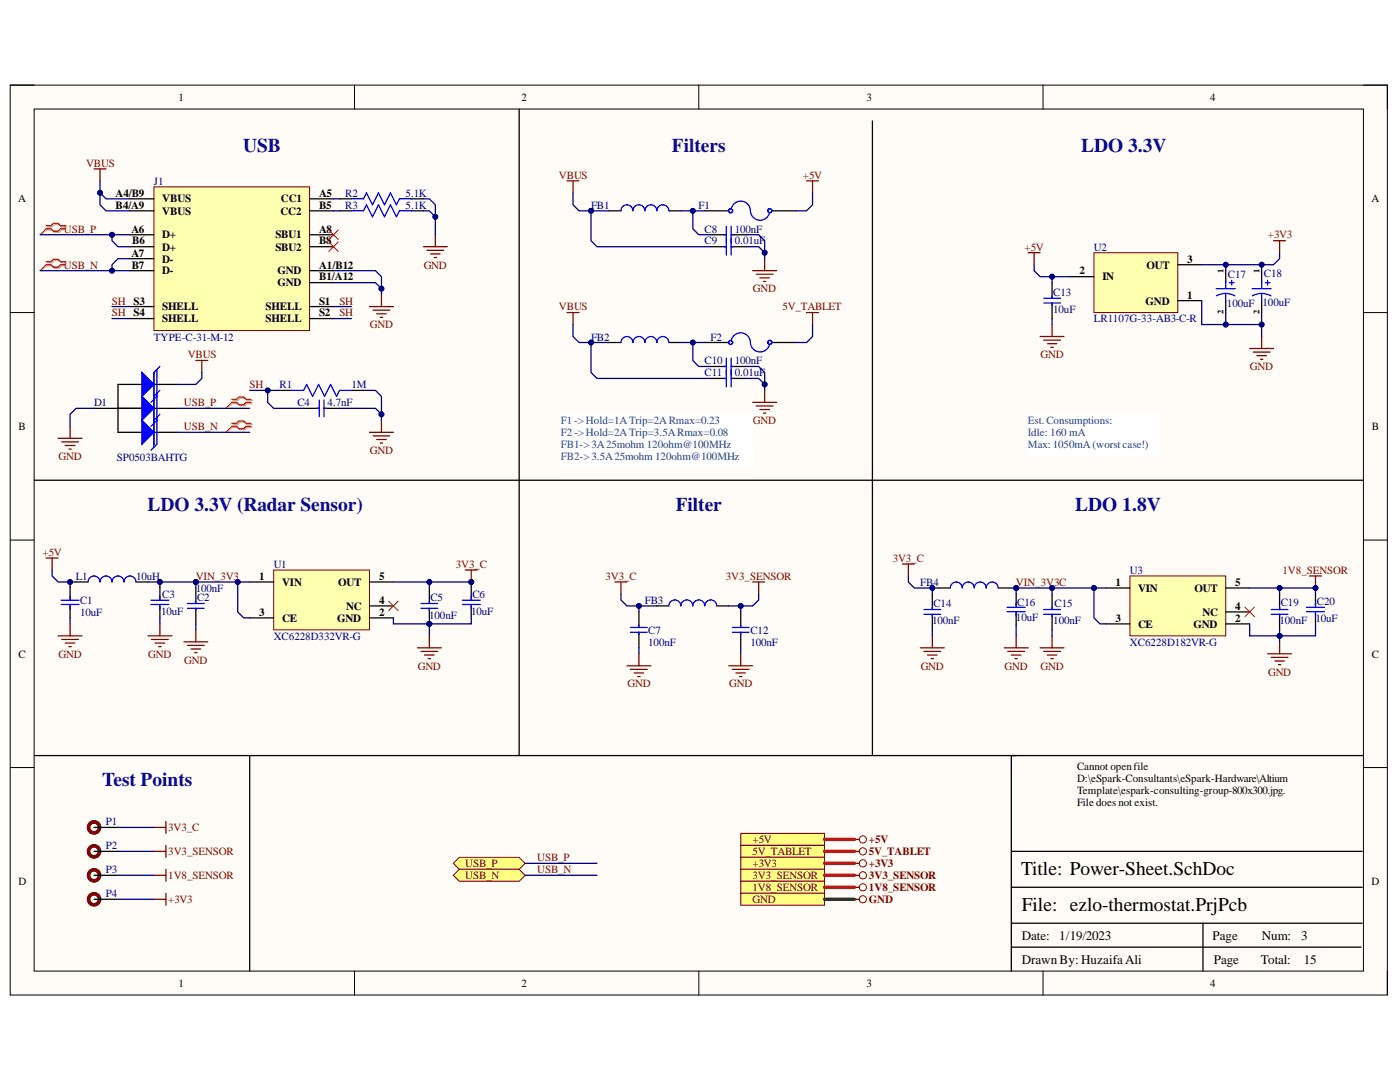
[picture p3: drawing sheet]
<svg xmlns="http://www.w3.org/2000/svg" width="279mm" height="216mm" viewBox="0 0 279 216" stroke-linecap="round" stroke-linejoin="round" font-family="sans-serif">
<path d="M2 17h274.9v181.5h-274.9z" fill-rule="evenodd" fill="#fffcf8"/>
<path d="M2 17h274.9v181.5h-274.9z" fill="none" stroke="#000" stroke-width=".2"/>
<path d="M6.8 21.8h265.3v172h-265.3z" fill-rule="evenodd" fill="#fffcf8"/>
<g fill="none" stroke="#000" stroke-width=".2">
<path d="M2 17h4.8M70.7 17v4.8M139.5 17v4.8M208.2 17v4.8M272.1 17h4.8v4.8M6.8 21.8h265.3v172h-265.3zM2 62.4h4.8M272.1 62.4h4.8M2 107.8h4.8M272.1 107.8h4.8M2 153.2h4.8M272.1 153.2h4.8"/>
<path d="M70.8 193.8v4.7M139.5 193.8v4.7M208.2 193.8v4.7M276.9 193.8v4.7"/>
</g>
<path d="M272.1 150.8h-70.3v43M201.8 177h70.1M201.8 169.9h70.1M201.8 189h69.8M201.8 184.2h70.1M240.1 184.2v9.6" fill="none" stroke="#000" stroke-width=".25"/>
<path d="M218.3 50.4h16.8v12h-16.8z" fill-rule="evenodd" fill="#ffffb0"/>
<path d="M218.3 50.4h16.8v12h-16.8z" fill="none" stroke="#800000" stroke-width=".2"/>
<path d="M213.5 55.2h4.8M235.1 60h4.7M235.1 52.8h4.7" fill="none" stroke="#000" stroke-width=".25"/>
<path d="M205.2 50.4h2.4M206.4 50.4v2.4M254.2 48h2.4M255.4 48v2.4M249.4 69.5h4.8M250.1 70.3h3.4M250.8 71h1.9M251.5 71.7h.5M251.8 67.1v2.4" fill="none" stroke="#800000" stroke-width=".25"/>
<path d="M54.6 113.7h19.1v12h-19.1z" fill-rule="evenodd" fill="#ffffb0"/>
<path d="M54.6 113.7h19.1v12h-19.1z" fill="none" stroke="#800000" stroke-width=".2"/>
<path d="M49.8 116.1h4.8M73.7 116.1h4.8M49.8 123.3h4.8M73.7 123.3h4.8M73.7 120.9h4.8" fill="none" stroke="#000" stroke-width=".25"/>
<path d="M77.6 119.9l1.9 2M79.5 119.9l-1.9 2" fill="none" stroke="#f00" stroke-width=".2"/>
<path d="M83.3 129.3h4.8M84 130h3.4M84.7 130.7h1.9M85.4 131.4h.5M85.7 126.9v2.4" fill="none" stroke="#800000" stroke-width=".25"/>
<path d="M30.7 37.3h31.1v28.7h-31.1z" fill-rule="evenodd" fill="#ffffb0"/>
<path d="M30.7 37.3h31.1v28.7h-31.1z" fill="none" stroke="#800000" stroke-width=".2"/>
<g fill="none" stroke="#000" stroke-width=".25">
<path d="M25.9 39.7h4.8M61.8 39.7h4.8M25.9 54h4.8M25.9 46.8h4.8M25.9 51.6h4.8M25.9 42.1h4.8M25.9 49.2h4.8M61.8 54h4.8M61.8 46.8h4.8M61.8 56.4h4.8M61.8 42.1h4.8M61.8 49.2h4.8"/>
<path d="M121.5 42.1h2.4M133.5 42.1h2.4M25.9 61.2h4.8M25.9 63.6h4.8M28.3 76.7h-4.8v9.6h4.8M30.7 76.7h4.8M61.8 61.2h4.8M61.8 63.6h4.8M121.5 68.3h2.4M133.5 68.3h2.4M18.8 81.5h9.5M30.7 86.3h4.8"/>
<path d="M30.7 81.5h4.8"/>
</g>
<g fill="none" stroke="#800000" stroke-width=".25">
<path d="M18.8 33.7h2.4M20 33.7v2.4M113.2 36.1h2.4M114.4 36.1v2.4M161 36.1h2.4M162.2 36.1v2.4M76.1 58.8v2.4M84.5 49.2h4.8M85.2 49.9h3.4M85.9 50.7h1.9M86.6 51.4h.5M86.9 46.8v2.4"/>
<path d="M150.2 54h4.8M150.9 54.7h3.4M151.6 55.4h2M152.4 56.2h.4M152.6 51.6v2.4M73.7 61.2h4.8M74.5 61.9h3.3M75.2 62.6h1.9M75.9 63.3h.5M113.2 62.4h2.4M114.4 62.4v2.4M152.6 77.9v2.4"/>
<path d="M161 62.4h2.4M162.2 62.4v2.4M73.7 86.3h4.8M74.5 87h3.3M75.2 87.7h1.9M75.9 88.4h.5M76.1 83.9v2.4M150.2 80.3h4.8M150.9 81h3.4M151.6 81.7h2M152.4 82.4h.4"/>
</g>
<path d="M65.6 45.9l1.9 1.9M65.6 48.3l1.9 1.9M67.5 45.9l-1.9 1.9M67.5 48.3l-1.9 1.9" fill="none" stroke="#f00" stroke-width=".2"/>
<path d="M123.9 42.1a1.19 1.19 0 0 1 1.2-1.2 1.19 1.19 0 0 1 1.2 1.2 1.2 1.2 0 0 1 1.2-1.2 1.2 1.2 0 0 1 1.2 1.2 1.19 1.19 0 0 1 1.2-1.2 1.19 1.19 0 0 1 1.2 1.2 1.19 1.19 0 0 1 1.2-1.2 1.19 1.19 0 0 1 1.2 1.2M123.9 68.3a1.19 1.19 0 0 1 1.2-1.2 1.19 1.19 0 0 1 1.2 1.2 1.2 1.2 0 0 1 1.2-1.2 1.2 1.2 0 0 1 1.2 1.2 1.19 1.19 0 0 1 1.2-1.2 1.19 1.19 0 0 1 1.2 1.2 1.19 1.19 0 0 1 1.2-1.2 1.19 1.19 0 0 1 1.2 1.2" fill="none" stroke="#00f" stroke-width=".25"/>
<path d="M28.3 74.3l2.4 2.4-2.4 2.4z" fill="#00f"/>
<path d="M28.3 74.3l2.4 2.4-2.4 2.4zM31.3 73.7v5.4l-1.2 1.2M31.9 73.1l-1.2 1.2v5.4" fill="none" stroke="#00f" stroke-width=".25"/>
<path d="M28.3 79.1l2.4 2.4-2.4 2.4z" fill="#00f"/>
<path d="M28.3 79.1l2.4 2.4-2.4 2.4zM31.3 78.5v5.4l-1.2 1.2M31.9 77.9l-1.2 1.2v5.4" fill="none" stroke="#00f" stroke-width=".25"/>
<path d="M28.3 83.9l2.4 2.4-2.4 2.4z" fill="#00f"/>
<path d="M28.3 83.9l2.4 2.4-2.4 2.4zM31.3 83.3v5.4l-1.2 1.1M31.9 82.7l-1.2 1.2v5.3M17.6 116.1a1.19 1.19 0 0 1 1.2-1.2 1.19 1.19 0 0 1 1.2 1.2 1.2 1.2 0 0 1 1.2-1.2 1.2 1.2 0 0 1 1.2 1.2 1.19 1.19 0 0 1 1.1-1.2 1.19 1.19 0 0 1 1.2 1.2 1.19 1.19 0 0 1 1.2-1.2 1.19 1.19 0 0 1 1.2 1.2" fill="none" stroke="#00f" stroke-width=".25"/>
<g fill="none" stroke="#800000" stroke-width=".25">
<path d="M39.1 71.9h2.4M40.3 71.9v2.4M207.6 67.1h4.8M208.3 67.9h3.3M209 68.6h1.9M209.7 69.3h.5M210 64.8v2.3M11.6 87.5h4.8M12.3 88.2h3.4M13 88.9h1.9M13.8 89.6h.4M14 85.1v2.4"/>
<path d="M9.2 111.3h2.4M10.4 111.3v2.4M92.9 113.7h2.3M94 113.7v2.4M36.7 128.1h4.8M37.4 128.8h3.4M38.1 129.5h1.9M38.8 130.2h.5M39.1 125.7v2.4"/>
</g>
<path d="M15.2 116.1h2.4M27.1 116.1h2.4" fill="none" stroke="#000" stroke-width=".25"/>
<circle cx="94" cy="116.1" r=".48" fill="#000080"/>
<circle cx="94" cy="116.1" r=".48" fill="none" stroke="#000080" stroke-width=".2"/>
<path d="M131.1 120.9h2.4M143 120.9h2.4" fill="none" stroke="#000" stroke-width=".25"/>
<path d="M133.5 120.9a1.19 1.19 0 0 1 1.2-1.2 1.19 1.19 0 0 1 1.2 1.2 1.2 1.2 0 0 1 1.2-1.2 1.2 1.2 0 0 1 1.2 1.2 1.19 1.19 0 0 1 1.2-1.2 1.19 1.19 0 0 1 1.2 1.2 1.19 1.19 0 0 1 1.1-1.2 1.19 1.19 0 0 1 1.2 1.2" fill="none" stroke="#00f" stroke-width=".25"/>
<path d="M122.7 116.1h2.4M123.9 116.1v2.4M150.2 116.1h2.4M151.4 116.1v2.4" fill="none" stroke="#800000" stroke-width=".25"/>
<path d="M225.5 114.9h19.1v12h-19.1z" fill-rule="evenodd" fill="#ffffb0"/>
<path d="M225.5 114.9h19.1v12h-19.1z" fill="none" stroke="#800000" stroke-width=".2"/>
<path d="M187.3 117.3h2.3M199.2 117.3h2.4M220.7 117.3h4.8M244.6 117.3h4.8M220.7 124.5h4.8M244.6 124.5h4.8M244.6 122.1h4.8" fill="none" stroke="#000" stroke-width=".25"/>
<path d="M248.4 121.1l1.9 2M250.3 121.1l-1.9 2" fill="none" stroke="#f00" stroke-width=".2"/>
<g fill="none" stroke="#800000" stroke-width=".25">
<path d="M180.1 112.5h2.4M181.3 112.5v2.4M261.3 114.9h2.4M262.5 114.9v2.4M183.7 129.3h4.8M184.4 130h3.3M185.1 130.7h1.9M185.8 131.4h.5M186.1 126.9v2.4M253 130.5h4.8M253.7 131.2h3.3M254.4 131.9h1.9"/>
<path d="M255.1 132.6h.5M255.4 128.1v2.4"/>
</g>
<path d="M189.6 117.3a1.19 1.19 0 0 1 1.2-1.2 1.19 1.19 0 0 1 1.2 1.2 1.19 1.19 0 0 1 1.2-1.2 1.19 1.19 0 0 1 1.2 1.2 1.19 1.19 0 0 1 1.2-1.2 1.19 1.19 0 0 1 1.2 1.2 1.19 1.19 0 0 1 1.2-1.2 1.19 1.19 0 0 1 1.2 1.2" fill="none" stroke="#00f" stroke-width=".25"/>
<circle cx="262.5" cy="117.3" r=".48" fill="#000080"/>
<circle cx="262.5" cy="117.3" r=".48" fill="none" stroke="#000080" stroke-width=".2"/>
<g fill="none" stroke="#000" stroke-width=".25">
<path d="M67.8 39.7h2.3M82.1 39.7h2.4M103.6 21.8v129M174.1 24.1v126.7M67.8 42.1h2.3M82.1 42.1h2.4M140.7 42.1h4.7M141.8 49.2h3.2M141.8 46.8h3.2M145.9 49.2h3.1M145.9 46.8h3.1M154.1 42.1h4.8"/>
<path d="M210 56.4v3.1M244.6 54v2.4M244.6 60v2.4M251.8 54v2.4M251.8 60v2.4M55.8 77.9h2.4M70.1 77.9h2.4M141.8 75.5h3.2M141.8 73.1h3.2M145.9 75.5h3.1M145.9 73.1h3.1M210 60.5v3.1"/>
<path d="M6.8 95.8h265.3M60.6 81.5h3.1M64.7 81.5h3.1M14 117.1v2.4M31.9 117.1v2.4M39.1 117.3v3.1M14 120.9v2.4M31.9 120.9v2.4M39.1 121.4v3.1M6.8 150.8h196"/>
</g>
<g fill="none" stroke="#00f" stroke-width=".25">
<path d="M70.1 39.7h2.4l.6-1.2 1.2 2.4 1.2-2.4 1.2 2.4 1.2-2.4 1.2 2.4 .6-1.2h2.4M70.1 42.1h2.4l.6-1.2 1.2 2.4 1.2-2.4 1.2 2.4 1.2-2.4 1.2 2.4 .6-1.2h2.4M144.5 49.2h.5M144.5 46.8h.5M145 45.2v5.7M145.9 45.2v5.7M145.9 49.2h.5M145.9 46.8h.5M145.9 41.6a1.93 1.93 0 0 1 2.1-1.5 1.93 1.93 0 0 1 1.8 2M149.8 42.2a1.94 1.94 0 0 0 1.7 1.7 1.94 1.94 0 0 0 2.1-1.4M208.3 59.5h3.3M210 59v.5"/>
<path d="M242.7 57.6h3.8M244.6 58.5l.8 .1 1.1 .4M244.6 58.5l-.8 .1-1 .4M244.6 56.2v1.4M244.6 58.5v1.5M245.3 56.4h1M245.8 55.9v1M249.9 57.6h3.8M251.8 58.5l1.1 .2 .7 .3M251.8 58.5l-1.2 .2-.7 .3M251.8 56.2v1.4M251.8 58.5v1.5"/>
<path d="M252.5 56.4h1M253 55.9v1M58.2 77.9h2.4l.6-1.2 1.2 2.4 1.2-2.4 1.2 2.4 1.2-2.4 1.2 2.4 .6-1.2h2.3M63.7 79.8v3.4M64.7 79.8v3.4M144.5 75.5h.5M144.5 73.1h.5M145 71.4v5.8M145.9 71.4v5.8M145.9 75.5h.5M145.9 73.1h.5M208.3 60.5h3.3"/>
<path d="M210 60.5v.4M63.2 81.5h.5M64.7 81.5h.4M12.2 119.8h3.6M14 118.9v.9M30.1 119.8h3.6M31.9 118.9v.9M39.1 119.9v.5M12.2 120.6h3.6M14 120.7v.8M30.1 120.6h3.6M31.9 120.7v.8"/>
<path d="M37.4 120.4h3.4M37.4 121.4h3.4M39.1 121.4v.5"/>
<circle cx="145.8" cy="42.1" r=".4"/>
<circle cx="153.6" cy="42" r=".41"/>
</g>
<circle cx="85.7" cy="124.5" r=".48" fill="#000080"/>
<circle cx="85.7" cy="124.5" r=".48" fill="none" stroke="#000080" stroke-width=".2"/>
<path d="M85.7 117.3v3.1M85.7 121.4v3.1" fill="none" stroke="#000" stroke-width=".25"/>
<circle cx="85.7" cy="124.5" r=".48" fill="#000080"/>
<circle cx="85.7" cy="124.5" r=".48" fill="none" stroke="#000080" stroke-width=".2"/>
<g fill="none" stroke="#00f" stroke-width=".25">
<path d="M85.7 119.9v.5M92.3 119.8h3.5M94 118.9v.9M84 121.4h3.4M84 120.4h3.4M85.7 121.4v.5M92.3 120.6h3.5M94 120.7v.8M125.8 125.2h3.4M125.8 126.2h3.4M127.5 124.7v.5M127.5 126.2v.4"/>
<path d="M146.1 125.2h3.4M146.1 126.2h3.4M147.8 124.7v.5M147.8 126.2v.4M184.4 121.6h3.3M184.4 122.6h3.3M186.1 121.1v.5M186.1 122.6v.5M201 122h3.6M201 121.2h3.6M202.8 120.3v.9M202.8 122.1v.9"/>
<path d="M208.3 121.6h3.3M208.3 122.6h3.3M210 121.1v.5M210 122.6v.5M253.7 121.6h3.3M253.7 122.6h3.3M255.4 121.1v.5M255.4 122.6v.5M260.7 122h3.6M260.7 121.2h3.6M262.5 120.3v.9M262.5 122.1v.9"/>
</g>
<g fill="none" stroke="#000" stroke-width=".25">
<path d="M94 117.1v2.4M186.1 118.5v3.1M202.8 118.5v2.4M210 118.5v3.1M255.4 118.5v3.1M262.5 118.5v2.4M94 120.9v2.4M127.5 122.1v3.1M127.5 126.2v3.1M147.8 122.1v3.1M147.8 126.2v3.1M186.1 122.6v3.1"/>
<path d="M202.8 122.3v2.4M210 122.6v3.1M255.4 122.6v3.1M262.5 122.3v2.4M49.8 150.8v43M18.8 165.1h4.7M18.8 169.9h4.7M18.8 174.7h4.7M18.8 179.4h4.7"/>
</g>
<g fill="none" stroke="#5b0f00" stroke-width=".68">
<circle cx="18.8" cy="165.1" r="1.1"/>
<circle cx="18.8" cy="169.9" r="1.1"/>
<circle cx="18.8" cy="174.7" r="1.1"/>
<circle cx="18.8" cy="179.4" r="1.1"/>
</g>
<path d="M30.7 165.1h2.4M30.7 169.9h2.4M30.7 179.4h2.4M33.1 163.9v2.4M33.1 168.7v2.4M33.1 178.2v2.4" fill="none" stroke="#800000" stroke-width=".25"/>
<path d="M147.8 166.3h16.8v2.4h-16.8z" fill-rule="evenodd" fill="#ffff80"/>
<path d="M147.8 166.3h16.8v2.4h-16.8z" fill="none" stroke="#800000" stroke-width=".2"/>
<path d="M147.8 168.7h16.8v2.4h-16.8z" fill-rule="evenodd" fill="#ffff80"/>
<path d="M147.8 168.7h16.8v2.4h-16.8z" fill="none" stroke="#800000" stroke-width=".2"/>
<path d="M147.8 171.1h16.8v2.4h-16.8z" fill-rule="evenodd" fill="#ffff80"/>
<path d="M147.8 171.1h16.8v2.4h-16.8z" fill="none" stroke="#800000" stroke-width=".2"/>
<path d="M147.8 173.5h16.8v2.4h-16.8z" fill-rule="evenodd" fill="#ffff80"/>
<path d="M147.8 173.5h16.8v2.4h-16.8z" fill="none" stroke="#800000" stroke-width=".2"/>
<path d="M147.8 175.9h16.8v2.3h-16.8z" fill-rule="evenodd" fill="#ffff80"/>
<g fill="none" stroke="#800000" stroke-width=".2">
<path d="M147.8 175.9h16.8v2.3h-16.8z"/>
<circle cx="172.2" cy="177" r=".71"/>
<circle cx="172.2" cy="167.5" r=".71"/>
<circle cx="172.2" cy="169.9" r=".72"/>
<circle cx="172.2" cy="172.3" r=".72"/>
<circle cx="172.2" cy="174.7" r=".72"/>
</g>
<path d="M170.5 167.5h1M170.5 169.9h1M170.5 172.3h1M170.5 174.7h1M170.5 177h1" fill="none" stroke="#800000" stroke-width=".25"/>
<path d="M147.8 178.2h16.8v2.4h-16.8z" fill-rule="evenodd" fill="#ffff80"/>
<g fill="none" stroke="#800000" stroke-width=".2">
<path d="M147.8 178.2h16.8v2.4h-16.8z"/>
<circle cx="172.2" cy="179.4" r=".71"/>
</g>
<path d="M170.5 179.4h1" fill="none" stroke="#800000" stroke-width=".25"/>
<path d="M90.5 172.3l1.2-1.2h11.9l1.2 1.2-1.2 1.2h-11.9z" fill-rule="evenodd" fill="#ffff80"/>
<path d="M90.5 172.3l1.2-1.2h11.9l1.2 1.2-1.2 1.2h-11.9z" fill="none" stroke="#800000" stroke-width=".2"/>
<path d="M90.5 174.7l1.2-1.2h11.9l1.2 1.2-1.2 1.2h-11.9z" fill-rule="evenodd" fill="#ffff80"/>
<path d="M90.5 174.7l1.2-1.2h11.9l1.2 1.2-1.2 1.2h-11.9z" fill="none" stroke="#800000" stroke-width=".2"/>
<path d="M112 82.7h38.2v10.7h-38.2z" fill-rule="evenodd" fill="#fff"/>
<path d="M112 82.7h38.2v10.7h-38.2z" fill="none" stroke="#fff" stroke-width=".2"/>
<path d="M205.2 82.7h26.3v8.3h-26.3z" fill-rule="evenodd" fill="#fff"/>
<path d="M205.2 82.7h26.3v8.3h-26.3z" fill="none" stroke="#fff" stroke-width=".2"/>
<g fill="none" stroke="#00f" stroke-width=".25">
<path d="M145.9 67.9a1.93 1.93 0 0 1 2.1-1.5 1.93 1.93 0 0 1 1.8 1.9M149.8 68.4a1.94 1.94 0 0 0 1.7 1.8 1.94 1.94 0 0 0 2.1-1.4"/>
<circle cx="145.8" cy="68.3" r=".4"/>
<circle cx="153.6" cy="68.3" r=".4"/>
</g>
<path d="M140.7 68.3h4.7M154.1 68.3h4.8" fill="none" stroke="#000" stroke-width=".25"/>
<path d="M9.4 45.3h1l.5-.5h.9l.5 .5h1M9.4 45.9h1l.5 .5h.9l.5-.5h1M9.4 52.5h1l.5-.5h.9l.5 .5h1M9.4 53.1h1l.5 .4h.9l.5-.4h1M46.5 79.9h.9l.5-.4h1l.5 .4h.9M46.5 80.5h.9l.5 .5h1l.5-.5h.9M46.5 84.7h.9l.5-.5h1l.5 .5h.9M46.5 85.3h.9l.5 .5h1l.5-.5h.9" fill="none" stroke="#d0a19e" stroke-width=".25"/>
<path d="M9.4 45.9l-1.4 .9M9.4 53.1l-1.4 .9M46.5 80.5l-1.4 1M46.5 85.3l-1.4 1" fill="none" stroke="#d0a19e" stroke-width=".2"/>
<path d="M9.2 45.1h1l.4-.5h1l.5 .5h.9M9.2 45.6h1l.4 .5h1l.5-.5h.9M9.2 52.2h1l.4-.5h1l.5 .5h.9M9.2 52.8h1l.4 .5h1l.5-.5h.9M46.3 79.7h.9l.5-.5h.9l.5 .5h1M46.3 80.3h.9l.5 .5h.9l.5-.5h1M46.3 84.5h.9l.5-.5h.9l.5 .5h1M46.3 85.1h.9l.5 .4h.9l.5-.4h1" fill="none" stroke="#f00" stroke-width=".25"/>
<path d="M9.2 45.6l-1.2 1.2M9.2 52.8l-1.2 1.2M46.3 80.3l-1.2 1.2M46.3 85.1l-1.2 1.2" fill="none" stroke="#f00" stroke-width=".2"/>
<path d="M30.7 174.7h2.4M33.1 173.5v2.4" fill="none" stroke="#800000" stroke-width=".25"/>
<circle cx="39.1" cy="116.1" r=".48" fill="#000080"/>
<circle cx="39.1" cy="116.1" r=".48" fill="none" stroke="#000080" stroke-width=".2"/>
<circle cx="202.8" cy="117.3" r=".48" fill="#000080"/>
<circle cx="202.8" cy="117.3" r=".48" fill="none" stroke="#000080" stroke-width=".2"/>
<g fill="none" stroke="#800000" stroke-width=".25">
<path d="M11.6 126.9h4.8M12.3 127.6h3.4M13 128.3h1.9M13.8 129h.4M14 124.5v2.4M29.5 126.9h4.8M30.2 127.6h3.4M31 128.3h1.9M31.7 129h.5M31.9 124.5v2.4M125.1 132.8h4.8M125.8 133.6h3.4"/>
<path d="M126.6 134.3h1.9M127.3 135h.4M127.5 130.5v2.3M145.4 132.8h4.8M146.1 133.6h3.4M146.9 134.3h1.9M147.6 135h.5M147.8 130.5v2.3M200.4 129.3h4.8M201.1 130h3.4M201.8 130.7h1.9M202.6 131.4h.4"/>
<path d="M202.8 126.9v2.4M207.6 129.3h4.8M208.3 130h3.3M209 130.7h1.9M209.7 131.4h.5M210 126.9v2.4"/>
</g>
<path d="M66.6 39.7h1.2M66.6 42.1h1.2M84.5 42.1h1.2l1.2 1.2" fill="none" stroke="#000080" stroke-width=".25"/>
<circle cx="86.9" cy="43.3" r=".48" fill="#000080"/>
<circle cx="86.9" cy="43.3" r=".48" fill="none" stroke="#000080" stroke-width=".2"/>
<path d="M66.6 56.4h8.3l1.2 1.2" fill="none" stroke="#000080" stroke-width=".25"/>
<circle cx="76.1" cy="57.6" r=".48" fill="#000080"/>
<circle cx="76.1" cy="57.6" r=".48" fill="none" stroke="#000080" stroke-width=".2"/>
<path d="M20 36.1v4.8l1.2 1.2h4.7" fill="none" stroke="#000080" stroke-width=".25"/>
<circle cx="20" cy="38.5" r=".48" fill="#000080"/>
<circle cx="20" cy="38.5" r=".48" fill="none" stroke="#000080" stroke-width=".2"/>
<path d="M20 38.5l1.2 1.2h4.7" fill="none" stroke="#000080" stroke-width=".25"/>
<circle cx="20" cy="38.5" r=".48" fill="#000080"/>
<circle cx="20" cy="38.5" r=".48" fill="none" stroke="#000080" stroke-width=".2"/>
<path d="M22.4 46.8v1.2l1.1 1.2h2.4" fill="none" stroke="#000080" stroke-width=".25"/>
<circle cx="22.4" cy="46.8" r=".48" fill="#000080"/>
<circle cx="22.4" cy="46.8" r=".48" fill="none" stroke="#000080" stroke-width=".2"/>
<path d="M25.9 51.6h-2.4l-1.1 1.2v1.2" fill="none" stroke="#000080" stroke-width=".25"/>
<circle cx="22.4" cy="54" r=".48" fill="#000080"/>
<circle cx="22.4" cy="54" r=".48" fill="none" stroke="#000080" stroke-width=".2"/>
<path d="M149 46.8h2.4l1.2 1.2v3.6" fill="none" stroke="#000080" stroke-width=".25"/>
<circle cx="152.6" cy="50.4" r=".48" fill="#000080"/>
<circle cx="152.6" cy="50.4" r=".48" fill="none" stroke="#000080" stroke-width=".2"/>
<path d="M162.2 38.5v2.4l-1.2 1.2h-2.1M138.3 42.1v3.5l1.2 1.2h2.3" fill="none" stroke="#000080" stroke-width=".25"/>
<circle cx="138.3" cy="42.1" r=".48" fill="#000080"/>
<circle cx="138.3" cy="42.1" r=".48" fill="none" stroke="#000080" stroke-width=".2"/>
<path d="M149 49.2h2.4l1.2 1.2" fill="none" stroke="#000080" stroke-width=".25"/>
<circle cx="152.6" cy="50.4" r=".48" fill="#000080"/>
<circle cx="152.6" cy="50.4" r=".48" fill="none" stroke="#000080" stroke-width=".2"/>
<path d="M117.9 42.1v5.9l1.2 1.2h22.7" fill="none" stroke="#000080" stroke-width=".25"/>
<circle cx="117.9" cy="42.1" r=".48" fill="#000080"/>
<circle cx="117.9" cy="42.1" r=".48" fill="none" stroke="#000080" stroke-width=".2"/>
<path d="M149 73.1h2.4l1.2 1.2v3.6" fill="none" stroke="#000080" stroke-width=".25"/>
<circle cx="152.6" cy="76.7" r=".48" fill="#000080"/>
<circle cx="152.6" cy="76.7" r=".48" fill="none" stroke="#000080" stroke-width=".2"/>
<path d="M138.3 68.3v3.6l1.2 1.2h2.3M162.2 64.8v2.3l-1.2 1.2h-2.1" fill="none" stroke="#000080" stroke-width=".25"/>
<circle cx="138.3" cy="68.3" r=".48" fill="#000080"/>
<circle cx="138.3" cy="68.3" r=".48" fill="none" stroke="#000080" stroke-width=".2"/>
<path d="M149 75.5h2.4l1.2 1.2" fill="none" stroke="#000080" stroke-width=".25"/>
<circle cx="152.6" cy="76.7" r=".48" fill="#000080"/>
<circle cx="152.6" cy="76.7" r=".48" fill="none" stroke="#000080" stroke-width=".2"/>
<path d="M117.9 68.3v6l1.2 1.2h22.7" fill="none" stroke="#000080" stroke-width=".25"/>
<circle cx="117.9" cy="68.3" r=".48" fill="#000080"/>
<circle cx="117.9" cy="68.3" r=".48" fill="none" stroke="#000080" stroke-width=".2"/>
<path d="M22.4 61.2h3.5M22.4 63.6h3.5M40.3 74.3v1.2l-1.2 1.2h-3.6M53.4 77.9v2.4l1.2 1.2h6M66.6 61.2h3.5M66.6 63.6h3.5M18.8 81.5h-3.6l-1.2 1.2v2.4M35.5 81.5h14.3M35.5 86.3h14.3" fill="none" stroke="#000080" stroke-width=".25"/>
<circle cx="53.4" cy="77.9" r=".48" fill="#000080"/>
<circle cx="53.4" cy="77.9" r=".48" fill="none" stroke="#000080" stroke-width=".2"/>
<path d="M72.5 77.9h2.4l1.2 1.2v4.8" fill="none" stroke="#000080" stroke-width=".25"/>
<circle cx="76.1" cy="82.7" r=".48" fill="#000080"/>
<circle cx="76.1" cy="82.7" r=".48" fill="none" stroke="#000080" stroke-width=".2"/>
<path d="M67.8 81.5h7.1l1.2 1.2" fill="none" stroke="#000080" stroke-width=".25"/>
<circle cx="76.1" cy="82.7" r=".48" fill="#000080"/>
<circle cx="76.1" cy="82.7" r=".48" fill="none" stroke="#000080" stroke-width=".2"/>
<path d="M66.6 54h8.3l1.2 1.2v3.6" fill="none" stroke="#000080" stroke-width=".25"/>
<circle cx="76.1" cy="57.6" r=".48" fill="#000080"/>
<circle cx="76.1" cy="57.6" r=".48" fill="none" stroke="#000080" stroke-width=".2"/>
<path d="M84.5 39.7h1.2l1.2 1.2v5.9" fill="none" stroke="#000080" stroke-width=".25"/>
<circle cx="86.9" cy="43.3" r=".48" fill="#000080"/>
<circle cx="86.9" cy="43.3" r=".48" fill="none" stroke="#000080" stroke-width=".2"/>
<path d="M10.4 113.7v1.2l1.2 1.2h3.6" fill="none" stroke="#000080" stroke-width=".25"/>
<circle cx="14" cy="116.1" r=".48" fill="#000080"/>
<circle cx="14" cy="116.1" r=".48" fill="none" stroke="#000080" stroke-width=".2"/>
<path d="M8 54h17.9" fill="none" stroke="#000080" stroke-width=".25"/>
<circle cx="22.4" cy="54" r=".48" fill="#000080"/>
<circle cx="22.4" cy="54" r=".48" fill="none" stroke="#000080" stroke-width=".2"/>
<path d="M8 46.8h17.9" fill="none" stroke="#000080" stroke-width=".25"/>
<circle cx="22.4" cy="46.8" r=".48" fill="#000080"/>
<circle cx="22.4" cy="46.8" r=".48" fill="none" stroke="#000080" stroke-width=".2"/>
<path d="M49.8 77.9h6" fill="none" stroke="#000080" stroke-width=".25"/>
<circle cx="53.4" cy="77.9" r=".48" fill="#000080"/>
<circle cx="53.4" cy="77.9" r=".48" fill="none" stroke="#000080" stroke-width=".2"/>
<path d="M135.9 42.1h4.8" fill="none" stroke="#000080" stroke-width=".25"/>
<circle cx="138.3" cy="42.1" r=".48" fill="#000080"/>
<circle cx="138.3" cy="42.1" r=".48" fill="none" stroke="#000080" stroke-width=".2"/>
<path d="M114.4 64.8v2.3l1.2 1.2h5.9" fill="none" stroke="#000080" stroke-width=".25"/>
<circle cx="117.9" cy="68.3" r=".48" fill="#000080"/>
<circle cx="117.9" cy="68.3" r=".48" fill="none" stroke="#000080" stroke-width=".2"/>
<path d="M114.4 38.5v2.4l1.2 1.2h5.9" fill="none" stroke="#000080" stroke-width=".25"/>
<circle cx="117.9" cy="42.1" r=".48" fill="#000080"/>
<circle cx="117.9" cy="42.1" r=".48" fill="none" stroke="#000080" stroke-width=".2"/>
<path d="M123.9 118.5v1.2l1.2 1.2h6" fill="none" stroke="#000080" stroke-width=".25"/>
<circle cx="127.5" cy="120.9" r=".48" fill="#000080"/>
<circle cx="127.5" cy="120.9" r=".48" fill="none" stroke="#000080" stroke-width=".2"/>
<path d="M181.3 114.9v1.2l1.2 1.2h4.8" fill="none" stroke="#000080" stroke-width=".25"/>
<circle cx="186.1" cy="117.3" r=".48" fill="#000080"/>
<circle cx="186.1" cy="117.3" r=".48" fill="none" stroke="#000080" stroke-width=".2"/>
<path d="M201.6 117.3h19.1" fill="none" stroke="#000080" stroke-width=".25"/>
<circle cx="202.8" cy="117.3" r=".48" fill="#000080"/>
<circle cx="202.8" cy="117.3" r=".48" fill="none" stroke="#000080" stroke-width=".2"/>
<circle cx="210" cy="117.3" r=".48" fill="#000080"/>
<circle cx="210" cy="117.3" r=".48" fill="none" stroke="#000080" stroke-width=".2"/>
<circle cx="218.3" cy="117.3" r=".48" fill="#000080"/>
<circle cx="218.3" cy="117.3" r=".48" fill="none" stroke="#000080" stroke-width=".2"/>
<path d="M135.9 68.3h4.8M23.5 165.1h7.2M23.5 169.9h7.2M23.5 174.7h7.2M23.5 179.4h7.2M104.8 172.3h14.3M104.8 174.7h14.3" fill="none" stroke="#000080" stroke-width=".25"/>
<path d="M164.6 167.5h5.9M164.6 169.9h5.9M164.6 172.3h5.9M164.6 174.7h5.9M164.6 177h5.9" fill="none" stroke="#f00" stroke-width=".68"/>
<path d="M164.6 179.4h5.9" fill="none" stroke="#274e13" stroke-width=".68"/>
<circle cx="138.3" cy="68.3" r=".48" fill="#000080"/>
<circle cx="138.3" cy="68.3" r=".48" fill="none" stroke="#000080" stroke-width=".2"/>
<path d="M39.1 116.1v1.2" fill="none" stroke="#000080" stroke-width=".25"/>
<circle cx="39.1" cy="116.1" r=".48" fill="#000080"/>
<circle cx="39.1" cy="116.1" r=".48" fill="none" stroke="#000080" stroke-width=".2"/>
<path d="M29.5 116.1h20.3" fill="none" stroke="#000080" stroke-width=".25"/>
<circle cx="31.9" cy="116.1" r=".48" fill="#000080"/>
<circle cx="31.9" cy="116.1" r=".48" fill="none" stroke="#000080" stroke-width=".2"/>
<circle cx="39.1" cy="116.1" r=".48" fill="#000080"/>
<circle cx="39.1" cy="116.1" r=".48" fill="none" stroke="#000080" stroke-width=".2"/>
<circle cx="47.4" cy="116.1" r=".48" fill="#000080"/>
<circle cx="47.4" cy="116.1" r=".48" fill="none" stroke="#000080" stroke-width=".2"/>
<path d="M31.9 116.1v1" fill="none" stroke="#000080" stroke-width=".25"/>
<circle cx="31.9" cy="116.1" r=".48" fill="#000080"/>
<circle cx="31.9" cy="116.1" r=".48" fill="none" stroke="#000080" stroke-width=".2"/>
<path d="M14 116.1v1" fill="none" stroke="#000080" stroke-width=".25"/>
<circle cx="14" cy="116.1" r=".48" fill="#000080"/>
<circle cx="14" cy="116.1" r=".48" fill="none" stroke="#000080" stroke-width=".2"/>
<path d="M47.4 116.1v6l1.2 1.2h1.2" fill="none" stroke="#000080" stroke-width=".25"/>
<circle cx="47.4" cy="116.1" r=".48" fill="#000080"/>
<circle cx="47.4" cy="116.1" r=".48" fill="none" stroke="#000080" stroke-width=".2"/>
<path d="M85.7 116.1v1.2M14 123.3v1.2M31.9 123.3v1.2M39.1 124.5v1.2" fill="none" stroke="#000080" stroke-width=".25"/>
<circle cx="85.7" cy="116.1" r=".48" fill="#000080"/>
<circle cx="85.7" cy="116.1" r=".48" fill="none" stroke="#000080" stroke-width=".2"/>
<path d="M94 116.1v1" fill="none" stroke="#000080" stroke-width=".25"/>
<circle cx="94" cy="116.1" r=".48" fill="#000080"/>
<circle cx="94" cy="116.1" r=".48" fill="none" stroke="#000080" stroke-width=".2"/>
<path d="M78.5 123.3v1.2h15.5v-1.2" fill="none" stroke="#000080" stroke-width=".25"/>
<circle cx="85.7" cy="124.5" r=".48" fill="#000080"/>
<circle cx="85.7" cy="124.5" r=".48" fill="none" stroke="#000080" stroke-width=".2"/>
<path d="M85.7 124.5v2.4" fill="none" stroke="#000080" stroke-width=".25"/>
<circle cx="85.7" cy="124.5" r=".48" fill="#000080"/>
<circle cx="85.7" cy="124.5" r=".48" fill="none" stroke="#000080" stroke-width=".2"/>
<path d="M78.5 116.1h15.5" fill="none" stroke="#000080" stroke-width=".25"/>
<circle cx="85.7" cy="116.1" r=".48" fill="#000080"/>
<circle cx="85.7" cy="116.1" r=".48" fill="none" stroke="#000080" stroke-width=".2"/>
<circle cx="94" cy="116.1" r=".48" fill="#000080"/>
<circle cx="94" cy="116.1" r=".48" fill="none" stroke="#000080" stroke-width=".2"/>
<path d="M249.4 124.5v2.4h13.1v-2.2" fill="none" stroke="#000080" stroke-width=".25"/>
<circle cx="255.4" cy="126.9" r=".48" fill="#000080"/>
<circle cx="255.4" cy="126.9" r=".48" fill="none" stroke="#000080" stroke-width=".2"/>
<path d="M255.4 125.7v1.2" fill="none" stroke="#000080" stroke-width=".25"/>
<circle cx="255.4" cy="126.9" r=".48" fill="#000080"/>
<circle cx="255.4" cy="126.9" r=".48" fill="none" stroke="#000080" stroke-width=".2"/>
<path d="M255.4 126.9v1.2" fill="none" stroke="#000080" stroke-width=".25"/>
<circle cx="255.4" cy="126.9" r=".48" fill="#000080"/>
<circle cx="255.4" cy="126.9" r=".48" fill="none" stroke="#000080" stroke-width=".2"/>
<path d="M249.4 117.3h13.1v1.2" fill="none" stroke="#000080" stroke-width=".25"/>
<circle cx="262.5" cy="117.3" r=".48" fill="#000080"/>
<circle cx="262.5" cy="117.3" r=".48" fill="none" stroke="#000080" stroke-width=".2"/>
<circle cx="255.4" cy="117.3" r=".48" fill="#000080"/>
<circle cx="255.4" cy="117.3" r=".48" fill="none" stroke="#000080" stroke-width=".2"/>
<path d="M255.4 117.3v1.2" fill="none" stroke="#000080" stroke-width=".25"/>
<circle cx="255.4" cy="117.3" r=".48" fill="#000080"/>
<circle cx="255.4" cy="117.3" r=".48" fill="none" stroke="#000080" stroke-width=".2"/>
<path d="M127.5 120.9v1.2" fill="none" stroke="#000080" stroke-width=".25"/>
<circle cx="127.5" cy="120.9" r=".48" fill="#000080"/>
<circle cx="127.5" cy="120.9" r=".48" fill="none" stroke="#000080" stroke-width=".2"/>
<path d="M186.1 117.3v1.2M127.5 129.3v1.2" fill="none" stroke="#000080" stroke-width=".25"/>
<circle cx="186.1" cy="117.3" r=".48" fill="#000080"/>
<circle cx="186.1" cy="117.3" r=".48" fill="none" stroke="#000080" stroke-width=".2"/>
<path d="M218.3 117.3v6l1.2 1.2h1.2M186.1 125.7v1.2" fill="none" stroke="#000080" stroke-width=".25"/>
<circle cx="218.3" cy="117.3" r=".48" fill="#000080"/>
<circle cx="218.3" cy="117.3" r=".48" fill="none" stroke="#000080" stroke-width=".2"/>
<path d="M210 117.3v1.2" fill="none" stroke="#000080" stroke-width=".25"/>
<circle cx="210" cy="117.3" r=".48" fill="#000080"/>
<circle cx="210" cy="117.3" r=".48" fill="none" stroke="#000080" stroke-width=".2"/>
<path d="M202.8 117.3v1.2" fill="none" stroke="#000080" stroke-width=".25"/>
<circle cx="202.8" cy="117.3" r=".48" fill="#000080"/>
<circle cx="202.8" cy="117.3" r=".48" fill="none" stroke="#000080" stroke-width=".2"/>
<path d="M151.4 118.5v1.2l-1.2 1.2h-4.8M147.8 129.3v1.2M202.8 124.7v2.2M210 125.7v1.2" fill="none" stroke="#000080" stroke-width=".25"/>
<circle cx="147.8" cy="120.9" r=".48" fill="#000080"/>
<circle cx="147.8" cy="120.9" r=".48" fill="none" stroke="#000080" stroke-width=".2"/>
<path d="M147.8 120.9v1.2" fill="none" stroke="#000080" stroke-width=".25"/>
<circle cx="147.8" cy="120.9" r=".48" fill="#000080"/>
<circle cx="147.8" cy="120.9" r=".48" fill="none" stroke="#000080" stroke-width=".2"/>
<path d="M206.4 52.8v1.2l1.2 1.2h5.9M210 63.6v1.2" fill="none" stroke="#000080" stroke-width=".25"/>
<circle cx="210" cy="55.2" r=".48" fill="#000080"/>
<circle cx="210" cy="55.2" r=".48" fill="none" stroke="#000080" stroke-width=".2"/>
<path d="M210 55.2v1.2" fill="none" stroke="#000080" stroke-width=".25"/>
<circle cx="210" cy="55.2" r=".48" fill="#000080"/>
<circle cx="210" cy="55.2" r=".48" fill="none" stroke="#000080" stroke-width=".2"/>
<path d="M255.4 50.4v1.2l-1.2 1.2h-14.4" fill="none" stroke="#000080" stroke-width=".25"/>
<circle cx="251.8" cy="52.8" r=".48" fill="#000080"/>
<circle cx="251.8" cy="52.8" r=".48" fill="none" stroke="#000080" stroke-width=".2"/>
<circle cx="244.6" cy="52.8" r=".48" fill="#000080"/>
<circle cx="244.6" cy="52.8" r=".48" fill="none" stroke="#000080" stroke-width=".2"/>
<path d="M251.8 52.8v1.2" fill="none" stroke="#000080" stroke-width=".25"/>
<circle cx="251.8" cy="52.8" r=".48" fill="#000080"/>
<circle cx="251.8" cy="52.8" r=".48" fill="none" stroke="#000080" stroke-width=".2"/>
<path d="M244.6 52.8v1.2" fill="none" stroke="#000080" stroke-width=".25"/>
<circle cx="244.6" cy="52.8" r=".48" fill="#000080"/>
<circle cx="244.6" cy="52.8" r=".48" fill="none" stroke="#000080" stroke-width=".2"/>
<path d="M239.8 60v4.8h12v-2.4" fill="none" stroke="#000080" stroke-width=".25"/>
<circle cx="244.6" cy="64.8" r=".48" fill="#000080"/>
<circle cx="244.6" cy="64.8" r=".48" fill="none" stroke="#000080" stroke-width=".2"/>
<circle cx="251.8" cy="64.8" r=".48" fill="#000080"/>
<circle cx="251.8" cy="64.8" r=".48" fill="none" stroke="#000080" stroke-width=".2"/>
<path d="M251.8 64.8v2.3" fill="none" stroke="#000080" stroke-width=".25"/>
<circle cx="251.8" cy="64.8" r=".48" fill="#000080"/>
<circle cx="251.8" cy="64.8" r=".48" fill="none" stroke="#000080" stroke-width=".2"/>
<path d="M244.6 62.4v2.4" fill="none" stroke="#000080" stroke-width=".25"/>
<circle cx="244.6" cy="64.8" r=".48" fill="#000080"/>
<circle cx="244.6" cy="64.8" r=".48" fill="none" stroke="#000080" stroke-width=".2"/>
<g font-size="3.9" fill="#0b0b8e">
<text x="48.5" y="30.3">USB</text>
<text x="134.1" y="30.3">Filters</text>
<text x="215.8" y="30.3">LDO 3.3V</text>
<text x="29.4" y="101.9">LDO 3.3V (Radar Sensor)</text>
<text x="134.9" y="101.9">Filter</text>
<text x="214.6" y="101.9">LDO 1.8V</text>
<text x="20.4" y="156.9">Test Points</text>
</g>
<g font-size="3.9">
<text x="203.8" y="174.5">Title: Power-Sheet.SchDoc</text>
<text x="203.9" y="181.7">File: ezlo-thermostat.PrjPcb</text>
</g>
<g font-size="2.6">
<text x="203.9" y="187.5">Date:</text>
<text x="211.4" y="187.5">1/19/2023</text>
<text x="242" y="187.5">Page</text>
<text x="251.8" y="187.5">Num:</text>
<text x="259.7" y="187.5">3</text>
<text x="203.9" y="192.3">Drawn By: HuzaifaAli</text>
<text x="242.3" y="192.3">Page</text>
<text x="251.6" y="192.3">Total:</text>
<text x="260.2" y="192.3">15</text>
</g>
<g font-size="2.2">
<text x="35.6" y="20.1">1</text>
<text x="104.1" y="20.1">2</text>
<text x="172.9" y="20.1">3</text>
<text x="241.5" y="20.1">4</text>
<text x="3.6" y="40.4">A</text>
<text x="23.1" y="39.2">A4/B9</text>
<text x="23.1" y="41.7">B4/A9</text>
<text x="32.4" y="40.4">VBUS</text>
<text x="56.1" y="40.4">CC1</text>
<text x="63.7" y="39.2">A5</text>
<text x="63.7" y="41.7">B5</text>
<text x="273.7" y="40.4">A</text>
<text x="26.2" y="46.4">A6</text>
<text x="32.4" y="47.6">D+</text>
<text x="32.4" y="42.8">VBUS</text>
<text x="55" y="47.6">SBU1</text>
<text x="56" y="42.8">CC2</text>
<text x="63.7" y="46.4">A8</text>
<text x="26.2" y="51.2">A7</text>
<text x="26.3" y="53.6">B7</text>
<text x="26.4" y="48.8">B6</text>
<text x="32.4" y="52.4">D-</text>
<text x="32.4" y="50">D+</text>
<text x="55" y="50">SBU2</text>
<text x="63.7" y="53.6">A1/B12</text>
<text x="63.7" y="48.8">B8</text>
<text x="228.8" y="53.6">OUT</text>
<text x="236.9" y="52.4">3</text>
<text x="32.4" y="54.8">D-</text>
<text x="55.4" y="54.8">GND</text>
<text x="55.4" y="57.1">GND</text>
<text x="63.7" y="55.9">B1/A12</text>
<text x="215.4" y="54.8">2</text>
<text x="220" y="55.9">IN</text>
<text x="236.9" y="59.6">1</text>
<text x="26.6" y="60.8">S3</text>
<text x="26.6" y="63.1">S4</text>
<text x="32.4" y="62">SHELL</text>
<text x="32.4" y="64.3">SHELL</text>
<text x="53" y="62">SHELL</text>
<text x="53" y="64.3">SHELL</text>
<text x="63.7" y="60.8">S1</text>
<text x="63.7" y="63.1">S2</text>
<text x="228.6" y="60.8">GND</text>
<text x="3.7" y="85.8">B</text>
<text x="273.8" y="85.8">B</text>
<text x="51.7" y="115.7">1</text>
<text x="56.3" y="116.9">VIN</text>
<text x="67.5" y="116.9">OUT</text>
<text x="75.7" y="115.7">5</text>
<text x="222.6" y="116.9">1</text>
<text x="227.1" y="118.1">VIN</text>
<text x="238.4" y="118.1">OUT</text>
<text x="246.5" y="116.9">5</text>
<text x="51.7" y="122.9">3</text>
<text x="56.3" y="124.1">CE</text>
<text x="67.3" y="124.1">GND</text>
<text x="69.1" y="121.6">NC</text>
<text x="75.7" y="122.9">2</text>
<text x="75.7" y="120.4">4</text>
<text x="222.6" y="124.1">3</text>
<text x="227.1" y="125.3">CE</text>
<text x="238.2" y="125.3">GND</text>
<text x="240" y="122.9">NC</text>
<text x="246.5" y="124.1">2</text>
<text x="246.5" y="121.6">4</text>
<text x="3.7" y="131.3">C</text>
<text x="273.8" y="131.3">C</text>
<text x="214.9" y="153.7">Cannot openfile</text>
<text x="214.9" y="156">D:\eSpark-Consultants\eSpark-Hardware\Altium</text>
<text x="214.9" y="158.5">Template\espark-consulting-group-800x300.jpg.</text>
<text x="214.9" y="160.8">File does not exist.</text>
<text x="3.7" y="176.7">D</text>
<text x="273.7" y="176.7">D</text>
<text x="35.6" y="196.9">1</text>
<text x="104.1" y="196.9">2</text>
<text x="172.9" y="196.9">3</text>
<text x="241.5" y="196.9">4</text>
</g>
<g font-size="2.2" fill="#800000">
<text x="17.2" y="33.3">VBUS</text>
<text x="111.5" y="35.7">VBUS</text>
<text x="160.2" y="35.7">+5V</text>
<text x="12.8" y="46.4">USB_P</text>
<text x="253" y="47.6">+3V3</text>
<text x="12.8" y="53.6">USB_N</text>
<text x="84.6" y="53.6">GND</text>
<text x="204.5" y="50">+5V</text>
<text x="150.3" y="58.3">GND</text>
<text x="22.3" y="60.8">SH</text>
<text x="22.3" y="63.1">SH</text>
<text x="67.7" y="60.8">SH</text>
<text x="67.7" y="63.1">SH</text>
<text x="73.8" y="65.5">GND</text>
<text x="111.5" y="62">VBUS</text>
<text x="156.2" y="62">5V_TABLET</text>
<text x="37.5" y="71.5">VBUS</text>
<text x="207.7" y="71.5">GND</text>
<text x="49.8" y="77.5">SH</text>
<text x="249.4" y="73.9">GND</text>
<text x="36.7" y="81.1">USB_P</text>
<text x="36.7" y="85.8">USB_N</text>
<text x="150.3" y="84.6">GND</text>
<text x="11.7" y="91.8">GND</text>
<text x="73.8" y="90.6">GND</text>
<text x="8.5" y="110.9">+5V</text>
<text x="91" y="113.3">3V3_C</text>
<text x="178.2" y="112.1">3V3_C</text>
<text x="39.1" y="115.7">VIN_3V3</text>
<text x="120.8" y="115.7">3V3_C</text>
<text x="144.8" y="115.7">3V3_SENSOR</text>
<text x="202.8" y="116.9">VIN_3V3C</text>
<text x="255.9" y="114.5">1V8_SENSOR</text>
<text x="11.7" y="131.3">GND</text>
<text x="29.6" y="131.3">GND</text>
<text x="36.8" y="132.4">GND</text>
<text x="83.4" y="133.6">GND</text>
<text x="125.2" y="137.2">GND</text>
<text x="145.5" y="137.2">GND</text>
<text x="183.7" y="133.6">GND</text>
<text x="200.5" y="133.6">GND</text>
<text x="207.7" y="133.6">GND</text>
<text x="253.1" y="134.8">GND</text>
<text x="33.6" y="165.8">3V3_C</text>
<text x="33.6" y="170.7">3V3_SENSOR</text>
<text x="92.8" y="173">USB_P</text>
<text x="107.2" y="171.8">USB_P</text>
<text x="150.2" y="168.3">+5V</text>
<text x="150.2" y="170.7">5V_TABLET</text>
<text x="150.2" y="173">+3V3</text>
<text x="173.4" y="168.3">+5V</text>
<text x="173.4" y="170.7">5V_TABLET</text>
<text x="173.4" y="173">+3V3</text>
<text x="33.6" y="175.4">1V8_SENSOR</text>
<text x="92.8" y="175.4">USB_N</text>
<text x="107.2" y="174.2">USB_N</text>
<text x="150.2" y="175.4">3V3_SENSOR</text>
<text x="150.2" y="177.8">1V8_SENSOR</text>
<text x="173.4" y="175.4">3V3_SENSOR</text>
<text x="173.4" y="177.8">1V8_SENSOR</text>
<text x="33.6" y="180.2">+3V3</text>
<text x="150.2" y="180.2">GND</text>
<text x="173.4" y="180.2">GND</text>
</g>
<g font-size="2.2" fill="#000080">
<text x="30.7" y="36.8">J1</text>
<text x="68.9" y="39.2">R2</text>
<text x="68.9" y="41.7">R3</text>
<text x="80.9" y="39.2">5.1K</text>
<text x="80.9" y="41.7">5.1K</text>
<text x="118" y="41.7">FB1</text>
<text x="139.4" y="41.7">F1</text>
<text x="140.6" y="46.4">C8</text>
<text x="146.6" y="46.4">100nF</text>
<text x="140.6" y="48.8">C9</text>
<text x="146.6" y="48.8">0.01uF</text>
<text x="218.3" y="50">U2</text>
<text x="210.2" y="59.1">C13</text>
<text x="245" y="55.5">C17</text>
<text x="252.2" y="55.3">C18</text>
<text x="210.2" y="62.4">10uF</text>
<text x="218.3" y="64.3">LR1107G-33-AB3-C-R</text>
<text x="244.9" y="61.2">100uF</text>
<text x="252" y="61">100uF</text>
<text x="30.7" y="68">TYPE-C-31-M-12</text>
<text x="118" y="68">FB2</text>
<text x="141.8" y="68">F2</text>
<text x="55.8" y="77.5">R1</text>
<text x="70.2" y="77.5">1M</text>
<text x="140.6" y="75.1">C11</text>
<text x="140.6" y="72.7">C10</text>
<text x="146.6" y="75.1">0.01uF</text>
<text x="146.6" y="72.7">100nF</text>
<text x="18.8" y="81.1">D1</text>
<text x="59.4" y="81.1">C4</text>
<text x="65.4" y="81.1">4.7nF</text>
<text x="23.3" y="92">SP0503BAHTG</text>
<text x="54.6" y="113.3">U1</text>
<text x="15.1" y="115.7">L1</text>
<text x="27.1" y="115.7">10uH</text>
<text x="32.4" y="119.3">C3</text>
<text x="39.1" y="118.1">100nF</text>
<text x="94.3" y="119.3">C6</text>
<text x="183.7" y="116.9">FB4</text>
<text x="225.5" y="114.5">U3</text>
<text x="16" y="120.6">C1</text>
<text x="16" y="123">10uF</text>
<text x="32.1" y="122.6">10uF</text>
<text x="39.3" y="120">C2</text>
<text x="85.7" y="123.6">100nF</text>
<text x="85.9" y="120">C5</text>
<text x="94" y="122.6">10uF</text>
<text x="128.7" y="120.4">FB3</text>
<text x="186" y="124.5">100nF</text>
<text x="186.3" y="121.2">C14</text>
<text x="202.8" y="123.8">10uF</text>
<text x="203" y="121">C16</text>
<text x="210.2" y="124.5">100nF</text>
<text x="210.5" y="121.2">C15</text>
<text x="255.4" y="124.5">100nF</text>
<text x="255.6" y="121">C19</text>
<text x="262.5" y="124.1">10uF</text>
<text x="262.8" y="120.7">C20</text>
<text x="54.6" y="127.6">XC6228D332VR-G</text>
<text x="129.4" y="126.4">C7</text>
<text x="129.4" y="128.8">100nF</text>
<text x="149.7" y="126.4">C12</text>
<text x="149.7" y="128.8">100nF</text>
<text x="225.5" y="128.8">XC6228D182VR-G</text>
<text x="21.1" y="164.7">P1</text>
<text x="21.1" y="169.5">P2</text>
<text x="21.1" y="174.2">P3</text>
<text x="21.1" y="179">P4</text>
</g>
<g font-size="2.2" fill="#0b5394">
<text x="112" y="84.6">F1-&gt;Hold=1ATrip=2ARmax=0.23</text>
<text x="112" y="87.1">F2-&gt;Hold=2ATrip=3.5ARmax=0.08</text>
<text x="112" y="89.4">FB1-&gt;3A25mohm 120ohm@100MHz</text>
<text x="205.1" y="84.6">Est.Consumptions:</text>
<text x="205.1" y="87.1">Idle: 160 mA</text>
<text x="205.1" y="89.4">Max: 1050mA(worst case!)</text>
<text x="112" y="91.8">FB2-&gt;3.5A25mohm 120ohm@100MHz</text>
</g>
<g font-size="1.7">
<text x="244.2" y="54.5" transform="rotate(-90 244.2 54.5)">1</text>
<text x="251.4" y="54.5" transform="rotate(-90 251.4 54.5)">1</text>
<text x="244.2" y="62.6" transform="rotate(-90 244.2 62.6)">2</text>
<text x="251.4" y="62.6" transform="rotate(-90 251.4 62.6)">2</text>
</g>
</svg>
